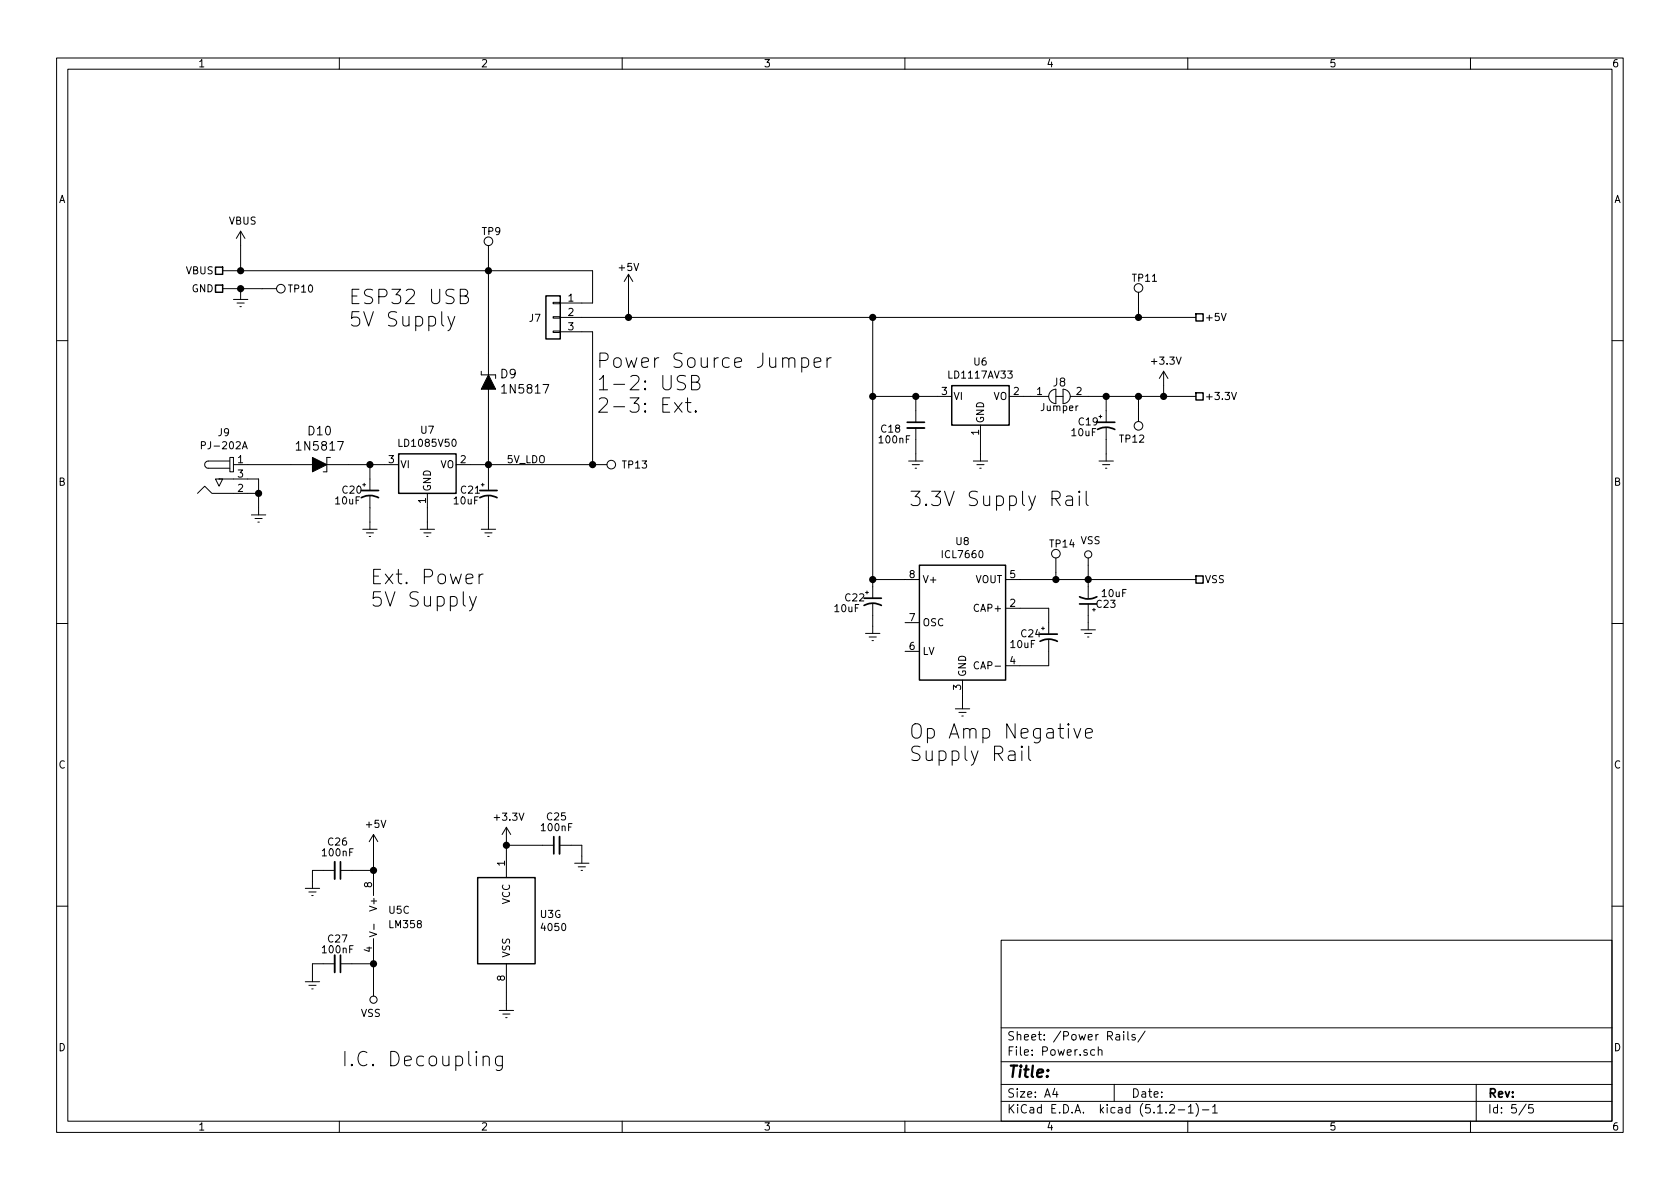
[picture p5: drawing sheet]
<svg xmlns="http://www.w3.org/2000/svg" width="297mm" height="210mm" viewBox="0 0 297 210" stroke-linecap="round" stroke-linejoin="round" font-family="sans-serif">
<g fill="none" stroke="#000" stroke-width=".18">
<path d="M10 10.3h277v189.9h-277zM12 12.2h273v186.1h-273zM60 10.3v1.9M110 10.3v1.9M160 10.3v1.9M210 10.3v1.9M260 10.3v1.9M39.4 47.9h65.4v5.7h-5.7M39.4 51h9.5M41.3 53h2.5M41.9 53.6h1.3M42.4 54.2h.3"/>
<path d="M42.5 40.9l-.7 1.3M42.5 40.9v7M42.5 51v2M42.5 40.9l.8 1.3M79.2 56l.6 1.7M80.4 56l-.8 2.3-.4 .2M81.4 52.3h.8a.61 .61 0 0 0 .5-.6 .61 .61 0 0 0-.5-.6h-.8v2.6h.9a.69 .69 0 0 0 .6-.7 .69 .69 0 0 0-.7-.7M86.4 43.4v22.9M97.8 58.5h1.3v.3h-1.3zM97.8 56h1.3v.3h-1.3zM97.8 53.5h1.3v.2h-1.3zM99.1 56.1h112.4"/>
<path d="M99.1 58.7h5.7v23.5M111.1 48.5l-.7 1.3M111.1 48.5v7.6M111.1 48.5l.8 1.3M154.3 56.1v49.7M201.3 51.7v4.4M216 55.4l.4 1.3 .4-1.3M10 60.2h2M35.6 78.8l.7-.1v-.5l-.2-.1h-.5v1.3M42.8 79.4l.5-1.3 .4 1.3M43 79h.6M85.1 65.7v.6h2.5v.6"/>
<path d="M86.4 68.8v17.9M119.3 71.2l1.3 1.7M120.6 71.2l-1.3 1.7M121.2 66.5l-1-.1a.61 .61 0 0 0-.5 .6 .61 .61 0 0 0 .5 .6 1 1 0 0 1 1 .6 .69 .69 0 0 1-.5 .7l-1-.1M121.2 71.2h1M121.6 70.4v2.1l.1 .3 .5 .1M122.3 67.6h.8a.61 .61 0 0 0 .5-.6 .61 .61 0 0 0-.5-.6h-.8v2.5h1a.69 .69 0 0 0 .5-.7 .69 .69 0 0 0-.7-.6M123 72.6l.1 .2-.1 .1-.1-.1 .1-.2v.3M141.8 63.4l.7-.1 .5 .4v.8l-.3 .3-.2 .2-.7-.2M141.8 63.3v2.5M143.9 64.1l1.2-.2-.1-.5-.7-.1-.4 .3v1l.2 .2 .2 .2 .7-.2M146.2 63.3v1.7"/>
<path d="M147 63.3a.69 .69 0 0 0-.8 .4M154.3 70.1h14M161.9 70.1v4.6M161.9 75.7v5.8M173.4 75.2v6.3M178.4 70.1h7M185.6 69.4l.4-.3 .7-.3v2.6a1.28 1.28 0 0 1-1.1-2zM186.7 70.1h1.3M188 68.8a1.27 1.27 0 0 1 1.2 1.3 1.27 1.27 0 0 1-1.2 1.3zM189.2 70.1h22.3M194.3 73.7h.5M195.6 70.1v4.6"/>
<path d="M195.6 75.7v5.8M201.3 70.1v4.4M205.7 65.7l-.7 1.2M205.7 65.7v4.4M205.7 65.7l.8 1.2M217.8 69.4l.4 1.3 .4-1.3M285 60.2h2M34.9 87.2l1.3-1.2 1.3 1.2h8.2M38.1 84.7h1.3l-.7 1.3zM38.7 84.7h7v6.4M40.6 80.9h.7v2.5h-.7zM40.6 81.5h-3.8a.63 .63 0 0 0-.6 .7 .63 .63 0 0 0 .6 .6h3.8"/>
<path d="M41.3 82.2h13.9M44.4 91.1h2.6M45.1 91.7h1.3M45.6 92.3h.2M57.8 82.2h12.7M58.4 80.9h-.6v2.5h-.7M64.1 85.7h.5M64.1 93.6h2.6M64.8 94.2h1.2M65.3 94.9h.2M65.4 82.2v4.5M65.4 87.8v5.8"/>
<path d="M74.3 93.6h2.5M74.9 94.2h1.3M75.4 94.9h.3M75.6 87.2v6.4M80.6 82.2h26.7M85.1 85.7h.5M85.1 93.6h2.5M85.3 85.5v.5M85.7 94.2h1.3M86.2 94.9h.3M86.4 87.8v5.8M160.7 81.5h2.5"/>
<path d="M161.3 82.2h1.3M161.8 82.8h.3M172.1 81.5h2.5M172.7 82.2h1.3M173.2 82.8h.3M186.7 98.7v3.8M188.5 87.8l.3-.1 .7 .1 .1 .3v1.3M189.6 88.3l-.2 .1h-.6a.5 .5 0 0 0-.4 .5 .5 .5 0 0 0 .4 .5h.6l.2-.1M190.8 86.9l-.1 .1 .1 .1 .2-.1-.2-.1v.2M190.8 87.7v1.7M192 86.9v2.1l.4 .4M192.4 98.7v7.1"/>
<path d="M194.3 81.5h2.5M194.9 82.2h1.3M195.5 82.8h.2M10 110.3h2M83 105.5l.6 1.7M84.2 105.5l-.8 2.3-.4 .2M84.7 101.5v1.7M85.4 101.5a.64 .64 0 0 0-.7 .5M153 104.8h.5M153 112h2.6M153.3 104.5v.5M153.7 112.6h1.2"/>
<path d="M154.2 113.3h.2M154.3 102.5h8.3M154.3 106.8v5.2M160 115.2h2.6M160 110.1h2.6M173 117.1a.6 .6 0 0 0-.8 .5 .6 .6 0 0 0 .6 .7l.2-.1M177.8 107.6h7.6v4.5M177.8 102.5h33.7M184.1 111.1h.6M185.4 113.2v4.5h-7.6M191.1 111.4h2.6M191.8 112h1.2"/>
<path d="M192.3 112.6h.2M192.4 106.8v4.6M193.2 107.8h.5M285 110.3h2M168.9 125.3h2.5M169.5 126h1.3M170.1 126.6h.2M170.2 120.3v5M180.7 132.8v1.7M181.9 131.9v2.2l.3 .4M189.9 128.8l.6 1.7 .6-1.7M191.9 129.7l1.2-.3-.1-.4-.7-.2-.4 .4v.9l.1 .3 .3 .1 .7-.1"/>
<path d="M54 157.1h2.5M54.6 157.7h1.3M55.1 158.4h.3M59.2 153.9h-4v3.2M60.2 153.9h5.8M66 147.6v10.8M66 147.6l-.7 1.2M66 147.6l.8 1.2M89.5 146.3v8.9M89.5 146.3l-.7 1.3M89.5 146.3l.8 1.3M89.5 149.5h8.4"/>
<path d="M98.9 149.5h4v3.1M101.6 152.6h2.5M102.2 153.3h1.3M102.7 153.9h.3M10 160.2h2M54 173.6h2.5M54.6 174.2h1.3M55.1 174.9h.3M59.2 170.4h-4v3.2M60.2 170.4h5.8M65.3 164.8l1.3 .4-1.3 .5M66 166v10.1"/>
<path d="M66.1 163.4v1M88.3 178.7h2.5M88.9 179.3h1.3M89.4 180h.3M89.5 170.4v8.3M177 166.3h108v32h-108zM285 160.2h2M60 198.3v1.9M85.4 187a.63 .63 0 0 1 1.1 .1v1.4M88.8 186.8v2a.71 .71 0 0 1-1.1 .4M88.8 186.9l-.7-.1-.3 .1-.2 .3v.8l.2 .3 .3 .2 .7-.2M110 198.3v1.9"/>
<path d="M160 198.3v1.9M177 194.8h108M177 191.8h108M177 187.8h108M177 181.8h108M186.5 192.5l-.4 1h1M186.8 193v1M193.5 185.7l-.4-.1-.3 .3 .1 .6 .2 .1 .4-.1M194.2 185.7h.1a.37 .37 0 0 1 .5 .1v.8M194.2 185.1v1.5M197 191.8v3M197.3 183h.6l.1 .9"/>
<path d="M198 183.3l-.5 .1-.2 .2 .2 .3 .5-.1M198.7 182.4v.2M198.7 182.9v1M199.4 182.4v1.3l.2 .2M200.7 183l-.4-.1-.2 .2 .1 .3 .5 .1v.3h-.6M202.5 182.3l-1.3 2M206.8 195.5l.2-.2h.4l.2 .2 .1 .3-.1 .2-.8 .8h.9M208.3 196.3h1.2M210 198.3v1.9M210.1 195.8l.4-.5v1.5M210.1 196.8h.9M211.5 195.1a1.71 1.71 0 0 1 0 2.3"/>
<path d="M212.6 196.3h1.1M214.4 195.8l.4-.5v1.5M214.4 196.8h.8M260 198.3v1.9M261 191.8v6.5M269.8 195.2l-1.2 2M271 195.3h-.7v.7l.2-.1 .5 .1 .1 .2-.1 .5-.2 .1-.5-.1"/>
<circle cx="49.7" cy="51" r=".76"/>
<circle cx="86.4" cy="42.7" r=".76"/>
<circle cx="201.3" cy="50.9" r=".76"/>
<circle cx="201.3" cy="75.3" r=".76"/>
<circle cx="108.1" cy="82.2" r=".76"/>
<circle cx="186.7" cy="97.9" r=".76"/>
<circle cx="192.4" cy="98" r=".63"/>
<circle cx="66" cy="176.8" r=".63"/>
</g>
<path d="M160.4 75.7h3M59.2 152.4v3M98.9 147.9v3.1M59.2 168.9v3.1" fill="none" stroke="#000" stroke-width=".33"/>
<g fill="none" stroke="#000" stroke-width=".3">
<path d="M160.4 74.7h3M194.1 75.9a3.2 3.2 0 0 1 3 0M194.1 74.7h3M63.9 88a3.2 3.2 0 0 1 3 0M63.9 86.7h3M84.8 88a3.2 3.2 0 0 1 3.1 0M84.8 86.7h3.1M152.8 107.1a3.2 3.2 0 0 1 3 0M152.8 105.8h3M183.9 113.4a3.2 3.2 0 0 1 3 0M183.9 112.1h3M190.9 105.5a3.2 3.2 0 0 0 3 0"/>
<path d="M190.9 106.8h3M60.2 152.4v3M97.9 147.9v3.1M60.2 168.9v3.1"/>
</g>
<path d="M38.1 47.2h1.3v1.3h-1.3zM38.1 50.4h1.3v1.3h-1.3zM96.5 52.3h2.6v7.6h-2.6zM211.5 55.5h1.2v1.3h-1.2zM168.3 68.2h10.1v7h-10.1zM211.5 69.5h1.2v1.2h-1.2zM70.5 80.3h10.1v6.9h-10.1zM162.6 99.9h15.2v20.4h-15.2zM211.5 101.8h1.2v1.3h-1.2zM84.5 155.2h10.1v15.2h-10.1z" fill="none" stroke="#000" stroke-width=".25"/>
<path d="M86.4 66.3l1.2 2.5h-2.5zM55.2 80.9l2.6 1.3-2.6 1.2z" fill="#000" stroke="#000" stroke-width=".18"/>
<g fill="#000" stroke="#000" stroke-width=".25">
<circle cx="42.5" cy="51" r=".51"/>
<circle cx="42.5" cy="47.9" r=".51"/>
<circle cx="86.4" cy="47.9" r=".51"/>
<circle cx="111.1" cy="56.1" r=".51"/>
<circle cx="154.3" cy="56.1" r=".51"/>
<circle cx="201.3" cy="56.1" r=".51"/>
<circle cx="154.3" cy="70.1" r=".51"/>
<circle cx="161.9" cy="70.1" r=".51"/>
<circle cx="195.6" cy="70.1" r=".51"/>
<circle cx="201.3" cy="70.1" r=".51"/>
<circle cx="205.7" cy="70.1" r=".51"/>
<circle cx="45.7" cy="87.2" r=".51"/>
<circle cx="65.4" cy="82.2" r=".51"/>
<circle cx="86.4" cy="82.2" r=".51"/>
<circle cx="104.8" cy="82.2" r=".51"/>
<circle cx="154.3" cy="102.5" r=".51"/>
<circle cx="186.7" cy="102.5" r=".51"/>
<circle cx="192.4" cy="102.5" r=".51"/>
<circle cx="66" cy="153.9" r=".51"/>
<circle cx="89.5" cy="149.5" r=".51"/>
<circle cx="66" cy="170.4" r=".51"/>
</g>
<g font-size="3.5">
<text x="61.6" y="53.8">ESP32 USB</text>
<text x="61.6" y="57.8">5V Supply</text>
<text x="105.4" y="65.1">Power Source Jumper</text>
<text x="105.4" y="69.1">1-2: USB</text>
<text x="105.4" y="73">2-3: Ext.</text>
<text x="160.7" y="89.5">3.3V Supply Rail</text>
<text x="65.4" y="103.3">Ext. Power</text>
<text x="65.4" y="107.3">5V Supply</text>
<text x="160.7" y="130.7">Op Amp Negative</text>
<text x="160.7" y="134.6">Supply Rail</text>
<text x="60.3" y="188.6">I.C. Decoupling</text>
</g>
<text font-size="2.8" x="178" y="190.5">Title:</text>
<g font-size="2.1">
<text x="88.5" y="66.9">D9</text>
<text x="89.1" y="69.6">1N5817</text>
<text x="54.6" y="77">D10</text>
<text x="52.8" y="79.7">1N5817</text>
<text x="178" y="184">Sheet: /Power Rails/</text>
<text x="178" y="186.7">File: Power.sch</text>
<text x="178" y="196.9">KiCad E.D.A. kicad (5.1.2-1)-1</text>
<text x="178" y="194.1">Size: A4</text>
<text x="200" y="194.1">Date:</text>
<text x="263" y="194.1">Rev:</text>
<text x="263" y="196.9">Id: 5/5</text>
</g>
<text font-size="2" x="186.2" y="68.3">J8</text>
<g font-size="1.8">
<text x="35" y="11.9">1</text>
<text x="85" y="11.9">2</text>
<text x="135" y="11.9">3</text>
<text x="185" y="11.9">4</text>
<text x="235" y="11.9">5</text>
<text x="285" y="11.9">6</text>
<text x="10.4" y="35.9">A</text>
<text x="285.4" y="35.9">A</text>
<text x="40.5" y="39.7">VBUS</text>
<text x="85.3" y="41.6">TP9</text>
<text x="109.5" y="47.9">+5V</text>
<text x="32.9" y="48.5">VBUS</text>
<text x="33.9" y="51.7">GND</text>
<text x="51.1" y="51.7">TP10</text>
<text x="100.5" y="53.3">1</text>
<text x="200.3" y="49.8">TP11</text>
<text x="93.6" y="56.9">J7</text>
<text x="100.5" y="55.9">2</text>
<text x="100.5" y="58.4">3</text>
<text x="213" y="56.8">+5V</text>
<text x="172.2" y="64.6">U6</text>
<text x="203.8" y="64.5">+3.3V</text>
<text x="166.5" y="69.8">3</text>
<text x="168" y="66.9">LD1117AV33</text>
<text x="168.5" y="70.7">VI</text>
<text x="175.6" y="70.7">VO</text>
<text x="179.2" y="69.8">2</text>
<text x="183.3" y="69.8">1</text>
<text x="190.3" y="69.8">2</text>
<text x="213" y="70.7">+3.3V</text>
<text x="38.6" y="77.1">J9</text>
<text x="74.4" y="76.7">U7</text>
<text x="155.9" y="76.5">C18</text>
<text x="173.1" y="76.9" transform="rotate(-90 173.1 76.9)">1</text>
<text x="174" y="74.9" transform="rotate(-90 174 74.9)">GND</text>
<text x="184.1" y="72.7">Jumper</text>
<text x="189.6" y="77.1">10uF</text>
<text x="190.8" y="75.2">C19</text>
<text x="36.1" y="79.4">PJ-202A</text>
<text x="42.1" y="81.9">1</text>
<text x="68.7" y="81.9">3</text>
<text x="70.7" y="82.8">VI</text>
<text x="70.8" y="79">LD1085V50</text>
<text x="77.8" y="82.8">VO</text>
<text x="81.4" y="81.9">2</text>
<text x="89.5" y="81.9">5V_LDO</text>
<text x="110.1" y="82.8">TP13</text>
<text x="155.6" y="78.4">100nF</text>
<text x="198" y="78.3">TP12</text>
<text x="10.4" y="85.9">B</text>
<text x="42.1" y="87">2</text>
<text x="42.1" y="84.4">3</text>
<text x="59.4" y="89.2">10uF</text>
<text x="60.6" y="87.3">C20</text>
<text x="75.3" y="89" transform="rotate(-90 75.3 89)">1</text>
<text x="76.2" y="87" transform="rotate(-90 76.2 87)">GND</text>
<text x="80.3" y="89.2">10uF</text>
<text x="81.6" y="87.3">C21</text>
<text x="285.4" y="85.9">B</text>
<text x="166.8" y="98.7">ICL7660</text>
<text x="169.1" y="96.4">U8</text>
<text x="185.7" y="96.8">TP14</text>
<text x="191.1" y="96.2">VSS</text>
<text x="149.5" y="106.3">C22</text>
<text x="160.8" y="102.2">8</text>
<text x="163.1" y="103.1">V+</text>
<text x="172.4" y="103.1">VOUT</text>
<text x="178.6" y="107.3">2</text>
<text x="178.6" y="102.2">5</text>
<text x="193.9" y="107.5">C23</text>
<text x="194.9" y="105.6">10uF</text>
<text x="213" y="103.1">VSS</text>
<text x="147.7" y="108.2">10uF</text>
<text x="160.8" y="109.8">7</text>
<text x="163.1" y="110.7">OSC</text>
<text x="172.5" y="108.2">CAP+</text>
<text x="180.6" y="112.7">C24</text>
<text x="160.8" y="114.9">6</text>
<text x="163.1" y="115.8">LV</text>
<text x="170.8" y="119.8" transform="rotate(-90 170.8 119.8)">GND</text>
<text x="173" y="118.4">CAP-</text>
<text x="178.6" y="117.5">4</text>
<text x="178.8" y="114.6">10uF</text>
<text x="169.9" y="122" transform="rotate(-90 169.9 122)">3</text>
<text x="10.4" y="135.9">C</text>
<text x="285.4" y="135.9">C</text>
<text x="58.1" y="149.5">C26</text>
<text x="64.8" y="146.4">+5V</text>
<text x="87.6" y="145.1">+3.3V</text>
<text x="95.9" y="147">100nF</text>
<text x="96.8" y="145.1">C25</text>
<text x="57.1" y="151.4">100nF</text>
<text x="89.3" y="153.1" transform="rotate(-90 89.3 153.1)">1</text>
<text x="65.8" y="156.9" transform="rotate(-90 65.8 156.9)">8</text>
<text x="66.7" y="160.7" transform="rotate(-90 66.7 160.7)">V+</text>
<text x="68.8" y="161.6">U5C</text>
<text x="90.2" y="159.9" transform="rotate(-90 90.2 159.9)">VCC</text>
<text x="58.1" y="166.7">C27</text>
<text x="69" y="164.1">LM358</text>
<text x="95.6" y="162.3">U3G</text>
<text x="95.9" y="164.6">4050</text>
<text x="57.1" y="168.6">100nF</text>
<text x="65.8" y="168.4" transform="rotate(-90 65.8 168.4)">4</text>
<text x="89.3" y="173.5" transform="rotate(-90 89.3 173.5)">8</text>
<text x="90.2" y="169.4" transform="rotate(-90 90.2 169.4)">VSS</text>
<text x="63.8" y="179.8">VSS</text>
<text x="10.4" y="185.9">D</text>
<text x="285.4" y="185.9">D</text>
<text x="35" y="199.9">1</text>
<text x="85" y="199.9">2</text>
<text x="135" y="199.9">3</text>
<text x="185" y="199.9">4</text>
<text x="235" y="199.9">5</text>
<text x="285" y="199.9">6</text>
</g>
</svg>
